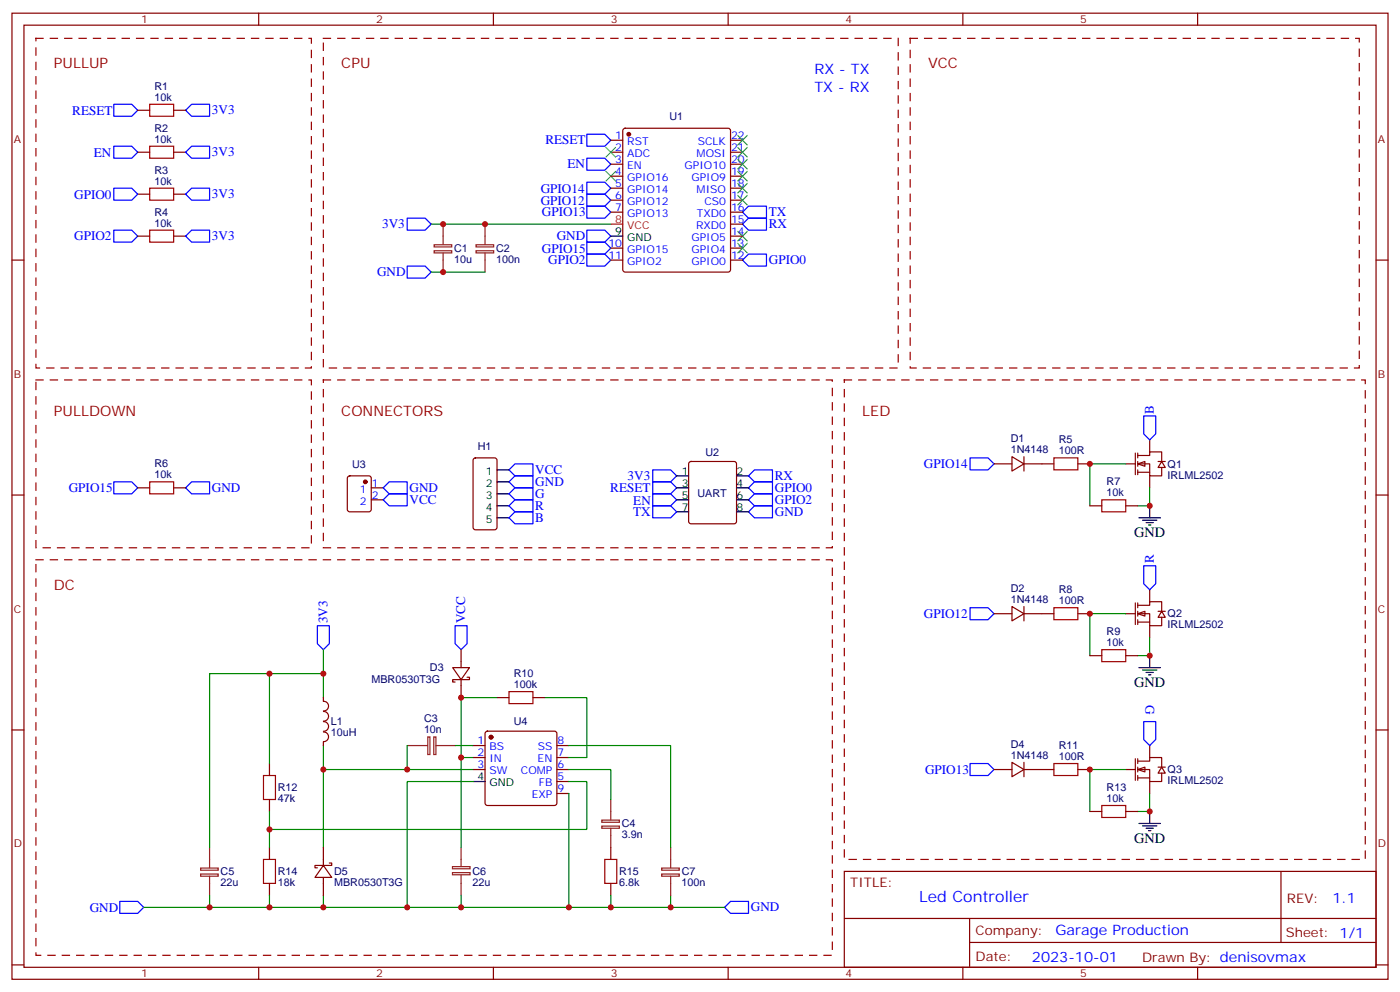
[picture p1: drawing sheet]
<svg xmlns="http://www.w3.org/2000/svg" width="412mm" height="292mm" viewBox="0 0 412 292" stroke-linecap="round" stroke-linejoin="round" font-family="sans-serif">
<g fill="none" stroke="#870000" stroke-width=".35">
<path d="M3.5 3.9h405.4v284.3h-405.4zM7.1 7.4h398.2v277.3h-398.2zM76.2 3.9v3.5M145.3 3.9v3.5M214.5 3.9v3.5M283.6 3.9v3.5M352.8 3.9v3.5M3.5 76.6h3.6M405.3 76.6h3.6M139.6 135l.5-.2h5.6l.6 .4 .1 20-.5 .7h-5.8l-.7-.4-.1-20zM3.5 145.7h3.6M405.3 145.7h3.6"/>
<path d="M3.5 214.8h3.6M405.3 214.8h3.6M248.7 256.5h156.6v28.2h-156.6zM377.3 256.5v20.9M248.7 270.3h156.5M285.6 277.4h119.6M285.6 270.3v14.1M3.5 284h3.6M76.2 284.7v3.5M145.3 284.7v3.5M214.5 284.7v3.5M283.6 284.7v3.5"/>
<path d="M352.8 284.7v3.5M405.3 284h3.6"/>
</g>
<path d="M178.5 50.4l2.8 2.9M181.3 50.4l-2.8 2.9M217.3 68.1l2.8 2.8M220.1 68.1l-2.8 2.8" fill="none" stroke="#3c3" stroke-width=".35"/>
<path d="M149.9 138.3l1.8-1.8h5.3v3.6h-5.3zM285.8 134.8h5.2l1.8 1.7-1.8 1.8h-5.2zM149.9 141.8l1.8-1.7h5.3v3.5h-5.3zM149.9 152.4l1.8-1.8h5.3v3.6h-5.3zM149.9 148.9l1.8-1.8h5.3v3.5h-5.3zM149.9 145.3l1.8-1.7h5.3v3.5h-5.3zM285.8 178.9h5.2l1.8 1.7-1.8 1.8h-5.2zM134.1 184.1h3.5v5.3l-1.8 1.8-1.7-1.8zM285.8 224.7h5.2l1.8 1.8-1.8 1.7h-5.2z" fill="none" stroke="#00f" stroke-width=".35"/>
<path d="M248.7 111.8h153.5v141.1h-153.5z" fill="none" stroke="#900" stroke-width=".35" stroke-dasharray="2.1 2.1"/>
<path d="M146.4 138.3h3.5M146.4 141.8h3.5M146.4 145.3h3.5M146.4 148.9h3.5M146.4 152.4h3.5" fill="none" stroke="#000" stroke-width=".35"/>
<path d="M335.1 226.5l2.2-.7v1.4z" fill="#fff" stroke="#870000" stroke-width=".35"/>
<path d="M338.7 219.4v3.6M331.6 226.5h2.8M334.4 223.3v6.4M335.1 224h3.6v-1h3.5v2.8M335.1 226.5h3.6v3.5h3.5v-2.5M335.1 229h3.6M335.1 223.3v1.4M335.1 225.8v1.4M335.1 228.2v1.5M338.7 230v3.5M341.1 225.8h2.2M342.2 225.8l1.1 1.7h-2.2z" fill="none" stroke="#870000" stroke-width=".35"/>
<path d="M335.1 180.6l2.2-.7v1.4z" fill="#fff" stroke="#870000" stroke-width=".35"/>
<path d="M334.4 177.4v6.4M335.1 178.2h3.6v-1.1h3.5v2.8M335.1 177.4v1.5M335.1 179.9v1.4M338.7 173.6v3.5M341.1 179.9h2.2M342.2 179.9l1.1 1.8h-2.2zM331.6 180.6h2.8M335.1 180.6h3.6v3.5h3.5v-2.4M335.1 183.1h3.6M335.1 182.4v1.4M338.7 184.1v3.6" fill="none" stroke="#870000" stroke-width=".35"/>
<path d="M335.1 136.5l2.2-.7v1.4z" fill="#fff" stroke="#870000" stroke-width=".35"/>
<g fill="none" stroke="#870000" stroke-width=".35">
<path d="M40.6 32.5h3.5M51.2 32.5h3.5M183.7 38l.4-.3h30.4l.5 .3 .2 .5v40.9l-.2 .5-.5 .2h-30.4l-.4-.3-.3-.4v-40.9zM40.6 44.8h3.5M40.6 57.1h3.5M51.2 44.8h3.5M51.2 57.1h3.5M179.9 41.3h3.5M179.9 44.8h3.5M179.9 48.3h3.5M179.9 51.9h3.5M179.9 55.4h3.5"/>
<path d="M179.9 58.9h3.5M215.2 41.3h3.5M215.2 44.8h3.5M215.2 48.3h3.5M215.2 51.9h3.5M215.2 55.4h3.5M215.2 58.9h3.5M40.6 69.5h3.5M51.2 69.5h3.5M179.9 62.4h3.5M179.9 73h3.5M179.9 76.6h3.5"/>
<path d="M215.2 62.4h3.5M215.2 73h3.5M215.2 76.6h3.5M215.2 69.5h3.5M215.2 66h3.5M203.1 136l.5-.2h12.7l.5 .2 .2 .5v17l-.3 .5-.4 .2h-12.7l-.5-.3-.3-.4v-17zM292.8 136.5h5.3M298.1 134.4l3.5 2.1-3.5 2.1zM301.6 136.5h8.8M301.6 134.4v4.2M317.5 136.5h3.5M331.6 136.5h2.8"/>
<path d="M334.4 133.3v6.4M335.1 134.1h3.6v-1.1h3.5v2.8M335.1 136.5h3.6v3.6h3.5v-2.5M335.1 139h3.6M335.1 133.3v1.5M335.1 135.8v1.4M335.1 138.3v1.4M338.7 129.5v3.5M341.1 135.8h2.2M342.2 135.8l1.1 1.8h-2.2zM40.6 143.6h3.5M51.2 143.6h3.5"/>
<path d="M102.5 140.3l.5-.2h5.7l.6 .4 .1 9.4-.5 .7h-5.9l-.6-.4-.1-9.4zM109.4 143.6h3.5M109.4 147.1h3.5M321 148.9h3.6M331.6 148.9h3.5M338.7 140.1v3.5M298.1 178.5l3.5 2.1-3.5 2.1zM301.6 178.5v4.2M133.3 196.5h5l-2.5 3.5zM135.8 191.2v5.3M137.6 199.3h.7v.7h-5v.7h.8M292.8 180.6h5.3"/>
<path d="M301.6 180.6h8.8M317.5 180.6h3.5M321 193h3.6M331.6 193h3.5M95.2 205.3v1.1M95.2 218.4v1M95.3 206.4a1.41 1.41 0 0 1 1.5 1.4 1.41 1.41 0 0 1-1.5 1.4M95.3 215.4a1.41 1.41 0 0 1 1.5 1.4 1.41 1.41 0 0 1-1.5 1.4M95.3 209.4a1.41 1.41 0 0 1 1.5 1.4 1.41 1.41 0 0 1-1.5 1.4M95.3 212.4a1.41 1.41 0 0 1 1.5 1.4 1.41 1.41 0 0 1-1.5 1.4M135.8 200v5.3M139.3 219.4h3.6"/>
<path d="M143.1 215.4l.5-.2h19.7l.5 .2 .2 .5v20.5l-.2 .5-.5 .2h-19.7l-.5-.3-.2-.4v-20.5zM146.4 205.3h3.5M157 205.3h3.5M164 219.4h3.6M79.4 224.7v3.5M79.4 235.3v3.5M139.3 223h3.6M139.3 226.5h3.6M164 223h3.6M164 226.5h3.6M164 230h3.6M164 233.5h3.6"/>
<path d="M292.8 226.5h5.3M298.1 224.4l3.5 2.1-3.5 2.1zM301.6 226.5h8.8M301.6 224.4v4.2M317.5 226.5h3.5M321 238.8h3.6M331.6 238.8h3.5M79.4 249.4v3.5M79.4 260v3.5M95.2 254.7l2.5 3.5h-4.9zM95.2 249.4v5.3M95.2 258.2v5.3"/>
<path d="M97 254h.7v.7h-4.9v.7h.7M179.9 249.4v3.5M179.9 260v3.5"/>
</g>
<g fill="none" stroke="#00f" stroke-width=".35">
<path d="M33.5 30.7h5.3l1.8 1.8-1.8 1.7h-5.3zM54.7 32.5l1.7-1.8h5.3v3.5h-5.3zM172.9 39.5h5.3l1.7 1.8-1.7 1.7h-5.3zM33.5 43h5.3l1.8 1.8-1.8 1.8h-5.3zM33.5 55.4h5.3l1.8 1.7-1.8 1.8h-5.3zM54.7 44.8l1.7-1.8h5.3v3.6h-5.3zM54.7 57.1l1.7-1.7h5.3v3.5h-5.3zM172.9 46.6h5.3l1.7 1.7-1.7 1.8h-5.3zM172.9 57.1h5.3l1.7 1.8-1.7 1.8h-5.3zM172.9 53.6h5.3l1.7 1.8-1.7 1.7h-5.3zM33.5 67.7h5.3l1.8 1.8-1.8 1.8h-5.3zM56.4 67.7h5.3v3.6h-5.3l-1.7-1.8z"/>
<path d="M119.9 64.2h5.3l1.8 1.8-1.8 1.7h-5.3zM119.9 78.3h5.3l1.8 1.8-1.8 1.7h-5.3zM172.9 60.7h5.3l1.7 1.7-1.7 1.8h-5.3zM172.9 71.3h5.3l1.7 1.7-1.7 1.8h-5.3zM172.9 74.8h5.3l1.7 1.8-1.7 1.7h-5.3zM172.9 67.7h5.3l1.7 1.8-1.7 1.8h-5.3zM218.7 76.6l1.8-1.8h5.3v3.5h-5.3zM218.7 62.4l1.8-1.7h5.3v3.5h-5.3zM218.7 66l1.8-1.8h5.3v3.5h-5.3zM192.3 138.3h5.3l1.7 1.8-1.7 1.7h-5.3zM336.9 122.4h3.5v5.3l-1.7 1.8-1.8-1.8zM33.5 141.8h5.3l1.8 1.8-1.8 1.7h-5.3z"/>
<path d="M54.7 143.6l1.7-1.8h5.3v3.5h-5.3zM112.9 143.6l1.8-1.8h5.2v3.5h-5.2zM112.9 147.1l1.8-1.8h5.2v3.6h-5.2zM192.3 145.3h5.3l1.7 1.8-1.7 1.8h-5.3zM192.3 141.8h5.3l1.7 1.8-1.7 1.7h-5.3zM192.3 148.9h5.3l1.7 1.7-1.7 1.8h-5.3zM220.5 150.6l1.7-1.7h5.3v3.5h-5.3zM220.5 143.6l1.7-1.8h5.3v3.5h-5.3zM220.5 147.1l1.7-1.8h5.3v3.6h-5.3zM220.5 140.1l1.7-1.8h5.3v3.5h-5.3zM336.9 166.5h3.5v5.3l-1.7 1.8-1.8-1.8zM93.5 184.1h3.5v5.3l-1.8 1.8-1.7-1.8z"/>
<path d="M336.9 212.4h3.5v5.3l-1.7 1.7-1.8-1.7zM35.3 265.3h5.3l1.7 1.8-1.7 1.7h-5.3zM213.4 267.1l1.8-1.8h5.3v3.5h-5.3z"/>
</g>
<g fill="#870000" stroke="#870000" stroke-width=".35">
<circle cx="107.6" cy="141.8" r=".53"/>
<circle cx="144.6" cy="217" r=".53"/>
<circle cx="185.2" cy="39.5" r=".53"/>
</g>
<g fill="none" stroke="#000" stroke-width=".35">
<path d="M179.9 69.5h3.5M199.3 140.1h3.5M199.3 143.6h3.5M199.3 147.1h3.5M199.3 150.6h3.5M217 140.1h3.5M217 143.6h3.5M217 147.1h3.5M217 150.6h3.5M335.5 152.4h6.3M336.5 153.1h4.3M337.6 153.8h2.1"/>
<path d="M338.3 154.5h.7M338.7 148.9v3.5M335.5 196.5h6.3M336.5 197.2h4.3M337.6 197.9h2.1M338.3 198.6h.7M338.7 193v3.5M139.3 230h3.6M338.7 238.8v3.6M335.5 242.4h6.3M336.5 243.1h4.3M337.6 243.8h2.1"/>
<path d="M338.3 244.5h.7"/>
</g>
<g fill="none" stroke="#008700" stroke-width=".35">
<path d="M127 66h52.9M127 80.1h15.9M331.6 136.5h-10.6v12.4M338.7 143.6v5.3h-3.6M79.4 198.3v26.4M95.2 191.2v7.1h-33.5v51.1M95.2 198.3v7M331.6 180.6h-10.6v12.4M338.7 187.7v5.3h-3.6M95.2 219.4v7.1h44.1M119.9 219.4v7.1M134.1 219.4h5.2"/>
<path d="M146.4 205.3h-10.6v17.7h3.5M160.5 205.3h12.4v17.7h-5.3M167.6 219.4h30v30M79.4 238.8v10.6M95.2 226.5v22.9M135.8 223v26.4M139.3 230h-19.4v37.1M167.6 230h5.3v14.1h-93.5M167.6 226.5h12.3v8.8M167.6 233.5v33.6M331.6 226.5h-10.6v12.3M338.7 233.5v5.3h-3.6"/>
<path d="M42.3 267.1h171.1M61.7 263.5v3.6M79.4 263.5v3.6M95.2 263.5v3.6M135.8 263.5v3.6M179.9 263.5v3.6M197.6 263.5v3.6"/>
</g>
<path d="M10.6 11.3h81.1v97h-81.1zM95.2 11.3h169.4v97h-169.4zM268.1 11.3h132.3v97h-132.3zM10.6 111.8h81.1v49.4h-81.1zM95.2 111.8h150v49.4h-150zM10.6 164.7h234.6v116.5h-234.6z" fill="none" stroke="#900" stroke-width=".35" stroke-dasharray="2.1 2.1"/>
<g fill="none" stroke="#a10000" stroke-width=".35">
<path d="M44.1 30.7h7.1v3.5h-7.1zM44.1 43h7.1v3.6h-7.1zM44.1 55.4h7.1v3.5h-7.1zM44.1 67.7h7.1v3.6h-7.1zM310.4 134.8h7.1v3.5h-7.1zM44.1 141.8h7.1v3.5h-7.1zM324.6 147.1h7v3.5h-7zM310.4 178.9h7.1v3.5h-7.1zM324.6 191.2h7v3.5h-7zM149.9 203.6h7.1v3.5h-7.1zM77.6 228.2h3.5v7.1h-3.5zM310.4 224.7h7.1v3.5h-7.1z"/>
<path d="M324.6 237.1h7v3.5h-7zM77.6 252.9h3.5v7.1h-3.5zM178.2 252.9h3.5v7.1h-3.5z"/>
</g>
<g fill="none" stroke="#8c2424" stroke-width=".35">
<path d="M127.9 72h5.2v.7h-5.2zM127.9 73.8h5.2v.6h-5.2zM130.5 66v6M130.5 74.4v5.7M140.2 72h5.2v.7h-5.2zM140.2 73.8h5.2v.6h-5.2zM142.9 66v6M142.9 74.4v5.7M119.9 219.4h6M126 216.9h.6v5.2h-.6zM127.8 216.9h.6v5.2h-.6zM128.4 219.4h5.7"/>
<path d="M179.9 235.3v6M59.1 255.5h5.2v.6h-5.2zM59.1 257.2h5.2v.7h-5.2zM61.7 249.4v6M61.7 257.9v5.6M133.3 256.8h5.2v.7h-5.2zM133.3 255.1h5.2v.6h-5.2zM135.8 249.4v5.7M135.8 257.5v6M177.3 241.4h5.2v.6h-5.2zM177.3 243.1h5.2v.7h-5.2zM179.9 243.8v5.6"/>
<path d="M194.9 255.5h5.2v.6h-5.2zM194.9 257.2h5.2v.7h-5.2zM197.6 249.4v6M197.6 257.9v5.6"/>
</g>
<path d="M179.9 66h3.5" fill="none" stroke="#f00" stroke-width=".35"/>
<g fill="none" stroke="#3c3" stroke-width=".35">
<path d="M217.3 39.9l2.8 2.8M220.1 39.9l-2.8 2.8M178.5 43.4l2.8 2.8M181.3 43.4l-2.8 2.8M217.3 43.4l2.8 2.8M217.3 46.9l2.8 2.8M217.3 50.4l2.8 2.9M217.3 54l2.8 2.8M217.3 57.5l2.8 2.8M220.1 43.4l-2.8 2.8M220.1 46.9l-2.8 2.8M220.1 50.4l-2.8 2.9"/>
<path d="M220.1 54l-2.8 2.8M220.1 57.5l-2.8 2.8M217.3 71.6l2.8 2.8M220.1 71.6l-2.8 2.8"/>
</g>
<g fill="#c00">
<circle cx="197.6" cy="267.1" r=".88"/>
<circle cx="119.9" cy="226.5" r=".88"/>
<circle cx="95.3" cy="226.5" r=".88"/>
<circle cx="135.8" cy="223" r=".88"/>
<circle cx="119.9" cy="267.1" r=".88"/>
<circle cx="167.6" cy="267.1" r=".88"/>
<circle cx="79.4" cy="244.1" r=".88"/>
<circle cx="79.4" cy="198.3" r=".88"/>
<circle cx="95.3" cy="198.3" r=".88"/>
<circle cx="79.4" cy="267.1" r=".88"/>
<circle cx="179.9" cy="267.1" r=".88"/>
<circle cx="135.8" cy="267.1" r=".88"/>
<circle cx="95.3" cy="267.1" r=".88"/>
<circle cx="61.7" cy="267.1" r=".88"/>
<circle cx="130.5" cy="80.1" r=".88"/>
<circle cx="130.5" cy="66" r=".88"/>
<circle cx="142.9" cy="66" r=".88"/>
<circle cx="338.7" cy="238.8" r=".88"/>
<circle cx="321" cy="226.5" r=".88"/>
<circle cx="321" cy="136.5" r=".88"/>
<circle cx="338.7" cy="148.9" r=".88"/>
<circle cx="321" cy="180.6" r=".88"/>
<circle cx="338.7" cy="193" r=".88"/>
<circle cx="135.8" cy="205.3" r=".88"/>
</g>
<text font-size="4.6" fill="#00f" x="270.8" y="265.5">Led Controller</text>
<g font-size="4.2" fill="#900">
<text x="15.9" y="20.1">PULLUP</text>
<text x="100.5" y="20.1">CPU</text>
<text x="273.4" y="20.1">VCC</text>
<text x="15.9" y="122.4">PULLDOWN</text>
<text x="100.5" y="122.4">CONNECTORS</text>
<text x="254" y="122.4">LED</text>
<text x="15.9" y="173.6">DC</text>
</g>
<g font-size="4.2" fill="#00f">
<text x="239.9" y="21.9">RX - TX</text>
<text x="239.9" y="27.2">TX - RX</text>
<text x="392.5" y="265.7">1.1</text>
<text x="310.9" y="275.3">Garage Production</text>
<text x="304" y="283.1">2023-10-01</text>
</g>
<g font-size="4.2">
<text x="334.1" y="158">GND</text>
<text x="334.1" y="202.1">GND</text>
<text x="334.1" y="248">GND</text>
</g>
<g font-size="3.9" fill="#00f">
<text x="21.3" y="33.7">RESET</text>
<text x="62.4" y="33.7">3V3</text>
<text x="27.6" y="46.1">EN</text>
<text x="62.4" y="46">3V3</text>
<text x="160.7" y="42.5">RESET</text>
<text x="167.1" y="49.5">EN</text>
<text x="21.9" y="58.4">GPIO0</text>
<text x="62.4" y="58.3">3V3</text>
<text x="159.3" y="56.7">GPIO14</text>
<text x="159.3" y="60.2">GPIO12</text>
<text x="159.6" y="63.7">GPIO13</text>
<text x="226.5" y="63.6">TX</text>
<text x="21.9" y="70.8">GPIO2</text>
<text x="62.4" y="70.7">3V3</text>
<text x="112.6" y="67.2">3V3</text>
<text x="164" y="70.7">GND</text>
<text x="226.5" y="67.2">RX</text>
<text x="159.6" y="74.3">GPIO15</text>
<text x="161.5" y="77.8">GPIO2</text>
<text x="226.5" y="77.8">GPIO0</text>
<text x="111.1" y="81.3">GND</text>
<text x="339.9" y="121.7" transform="rotate(-90 339.9 121.7)">B</text>
<text x="272.2" y="137.8">GPIO14</text>
<text x="157.7" y="143">GND</text>
<text x="157.7" y="139.5">VCC</text>
<text x="184.9" y="141.3">3V3</text>
<text x="228.2" y="141.2">RX</text>
<text x="20.3" y="144.9">GPIO15</text>
<text x="62.4" y="144.8">GND</text>
<text x="120.6" y="144.9">GND</text>
<text x="120.6" y="148.3">VCC</text>
<text x="157.7" y="146.6">G</text>
<text x="179.8" y="144.9">RESET</text>
<text x="186.5" y="148.5">EN</text>
<text x="228.2" y="148.4">GPIO2</text>
<text x="228.3" y="144.8">GPIO0</text>
<text x="157.7" y="150.1">R</text>
<text x="157.7" y="153.6">B</text>
<text x="186.5" y="152">TX</text>
<text x="228.2" y="151.8">GND</text>
<text x="339.9" y="165.8" transform="rotate(-90 339.9 165.8)">R</text>
<text x="96.5" y="183.4" transform="rotate(-90 96.5 183.4)">3V3</text>
<text x="137" y="183.4" transform="rotate(-90 137 183.4)">VCC</text>
<text x="272.2" y="181.9">GPIO12</text>
<text x="337.4" y="207.5" transform="rotate(90 337.4 207.5)">G</text>
<text x="272.5" y="227.7">GPIO13</text>
<text x="26.4" y="268.3">GND</text>
<text x="221.2" y="268.3">GND</text>
</g>
<g font-size="3.9" fill="#800">
<text x="250.5" y="261.1">TITLE:</text>
<text x="379.1" y="265.7">REV:</text>
<text x="287.4" y="275.3">Company:</text>
<text x="378.7" y="275.9">Sheet: 1/1</text>
<text x="287.4" y="282.9">Date:</text>
<text x="336.4" y="283">Drawn By: denisovmax</text>
</g>
<g font-size="3.2" fill="#800">
<text x="41.6" y="6.9">1</text>
<text x="110.8" y="6.9">2</text>
<text x="179.9" y="6.9">3</text>
<text x="249.1" y="6.9">4</text>
<text x="318.2" y="6.9">5</text>
<text x="4.1" y="42">A</text>
<text x="405.9" y="42">A</text>
<text x="4.1" y="111.1">B</text>
<text x="405.9" y="111.1">B</text>
<text x="4.1" y="180.3">C</text>
<text x="405.9" y="180.3">C</text>
<text x="4.1" y="249.4">D</text>
<text x="405.9" y="249.4">D</text>
<text x="41.6" y="287.7">1</text>
<text x="110.8" y="287.7">2</text>
<text x="179.9" y="287.7">3</text>
<text x="249.1" y="287.7">4</text>
<text x="318.2" y="287.7">5</text>
</g>
<g font-size="3.2" fill="#000080">
<text x="45.5" y="29.6">10k</text>
<text x="45.5" y="26.4">R1</text>
<text x="197.2" y="35.4">U1</text>
<text x="45.5" y="42">10k</text>
<text x="45.5" y="38.8">R2</text>
<text x="45.5" y="51.1">R3</text>
<text x="45.5" y="54.3">10k</text>
<text x="45.5" y="63.5">R4</text>
<text x="45.5" y="66.7">10k</text>
<text x="133.8" y="77.3">10u</text>
<text x="133.8" y="74.1">C1</text>
<text x="146.1" y="77.3">100n</text>
<text x="146.1" y="74.1">C2</text>
<text x="297.8" y="130.2">D1</text>
<text x="311.9" y="130.5">R5</text>
<text x="45.5" y="137.6">R6</text>
<text x="103.7" y="137.7">U3</text>
<text x="140.8" y="132.4">H1</text>
<text x="207.8" y="134.2">U2</text>
<text x="297.8" y="133.3">1N4148</text>
<text x="311.9" y="133.7">100R</text>
<text x="344" y="137.6">Q1</text>
<text x="45.5" y="140.8">10k</text>
<text x="326" y="142.9">R7</text>
<text x="344" y="140.9">IRLML2502</text>
<text x="205.5" y="146.1">UART</text>
<text x="326" y="146">10k</text>
<text x="297.8" y="177.4">1N4148</text>
<text x="297.8" y="174.3">D2</text>
<text x="311.9" y="177.8">100R</text>
<text x="311.9" y="174.6">R8</text>
<text x="344" y="185">IRLML2502</text>
<text x="344" y="181.7">Q2</text>
<text x="326" y="190.1">10k</text>
<text x="326" y="186.9">R9</text>
<text x="126.7" y="197.6">D3</text>
<text x="109.4" y="201.1">MBR0530T3G</text>
<text x="151.4" y="202.5">100k</text>
<text x="151.4" y="199.3">R10</text>
<text x="97.5" y="213.5">L1</text>
<text x="124.9" y="215.8">10n</text>
<text x="124.9" y="212.6">C3</text>
<text x="151.4" y="213.5">U4</text>
<text x="97.5" y="216.7">10uH</text>
<text x="297.8" y="220.1">D4</text>
<text x="311.9" y="220.4">R11</text>
<text x="297.8" y="223.3">1N4148</text>
<text x="311.9" y="223.7">100R</text>
<text x="344" y="227.6">Q3</text>
<text x="81.8" y="232.9">R12</text>
<text x="326" y="232.8">R13</text>
<text x="344" y="230.8">IRLML2502</text>
<text x="81.8" y="236.1">47k</text>
<text x="326" y="236">10k</text>
<text x="183.2" y="243.5">C4</text>
<text x="183.2" y="246.7">3.9n</text>
<text x="65" y="257.6">C5</text>
<text x="81.8" y="257.6">R14</text>
<text x="98.4" y="257.5">D5</text>
<text x="139.2" y="257.6">C6</text>
<text x="182.4" y="257.6">R15</text>
<text x="200.8" y="257.6">C7</text>
<text x="65" y="260.8">22u</text>
<text x="81.8" y="260.8">18k</text>
<text x="98.4" y="260.8">MBR0530T3G</text>
<text x="139.2" y="260.8">22u</text>
<text x="182.4" y="260.8">6.8k</text>
<text x="200.8" y="260.8">100n</text>
</g>
<g font-size="3.2" fill="#00f">
<text x="181.3" y="40.9">1</text>
<text x="215.4" y="40.9">22</text>
<text x="181.3" y="44.4">2</text>
<text x="181.3" y="48">3</text>
<text x="184.7" y="42.7">RST</text>
<text x="184.7" y="46.2">ADC</text>
<text x="205.2" y="46.2">MOSI</text>
<text x="205.5" y="42.7">SCLK</text>
<text x="215.4" y="48">20</text>
<text x="215.4" y="44.4">21</text>
<text x="181.3" y="51.5">4</text>
<text x="184.7" y="49.7">EN</text>
<text x="184.7" y="53.3">GPIO16</text>
<text x="201.6" y="49.7">GPIO10</text>
<text x="203.7" y="53.3">GPIO9</text>
<text x="215.4" y="51.5">19</text>
<text x="181.3" y="55">5</text>
<text x="181.3" y="58.6">6</text>
<text x="184.7" y="56.8">GPIO14</text>
<text x="205.2" y="56.8">MISO</text>
<text x="215.4" y="58.6">17</text>
<text x="215.4" y="55">18</text>
<text x="181.3" y="62.1">7</text>
<text x="184.7" y="60.3">GPIO12</text>
<text x="184.7" y="63.9">GPIO13</text>
<text x="205.3" y="63.9">TXD0</text>
<text x="207.5" y="60.3">CS0</text>
<text x="215.4" y="65.6">15</text>
<text x="215.4" y="62.1">16</text>
<text x="203.7" y="70.9">GPIO5</text>
<text x="205" y="67.4">RXD0</text>
<text x="215.4" y="69.1">14</text>
<text x="179.2" y="72.7">10</text>
<text x="179.2" y="76.2">11</text>
<text x="184.7" y="74.4">GPIO15</text>
<text x="184.7" y="78">GPIO2</text>
<text x="203.7" y="78">GPIO0</text>
<text x="203.7" y="74.4">GPIO4</text>
<text x="215.4" y="76.2">12</text>
<text x="215.4" y="72.7">13</text>
<text x="109.5" y="143.2">1</text>
<text x="106" y="145">1</text>
<text x="106" y="148.5">2</text>
<text x="109.5" y="146.8">2</text>
<text x="140.7" y="219.1">1</text>
<text x="144.2" y="220.8">BS</text>
<text x="158.4" y="220.8">SS</text>
<text x="164.2" y="219.1">8</text>
<text x="140.7" y="222.6">2</text>
<text x="140.7" y="226.1">3</text>
<text x="144.2" y="224.4">IN</text>
<text x="144.2" y="227.9">SW</text>
<text x="153.4" y="227.9">COMP</text>
<text x="158.4" y="224.4">EN</text>
<text x="164.2" y="226.1">6</text>
<text x="164.2" y="222.6">7</text>
<text x="158.7" y="231.4">FB</text>
<text x="164.2" y="229.7">5</text>
<text x="164.2" y="233.2">9</text>
<text x="156.6" y="234.9">EXP</text>
</g>
<g font-size="3.2" fill="#f00">
<text x="181.3" y="65.6">8</text>
<text x="184.7" y="67.4">VCC</text>
</g>
<g font-size="3.2">
<text x="181.3" y="69.1">9</text>
<text x="184.7" y="70.9">GND</text>
<text x="143.1" y="139.7">1</text>
<text x="143.1" y="143.2">2</text>
<text x="200.8" y="139.7">1</text>
<text x="200.8" y="143.2">3</text>
<text x="217" y="139.7">2</text>
<text x="217" y="143.2">4</text>
<text x="143.1" y="146.8">3</text>
<text x="200.8" y="146.8">5</text>
<text x="217" y="146.8">6</text>
<text x="143.1" y="150.3">4</text>
<text x="143.1" y="153.8">5</text>
<text x="200.8" y="150.3">7</text>
<text x="217" y="150.3">8</text>
<text x="140.7" y="229.7">4</text>
<text x="144.2" y="231.4">GND</text>
</g>
</svg>
